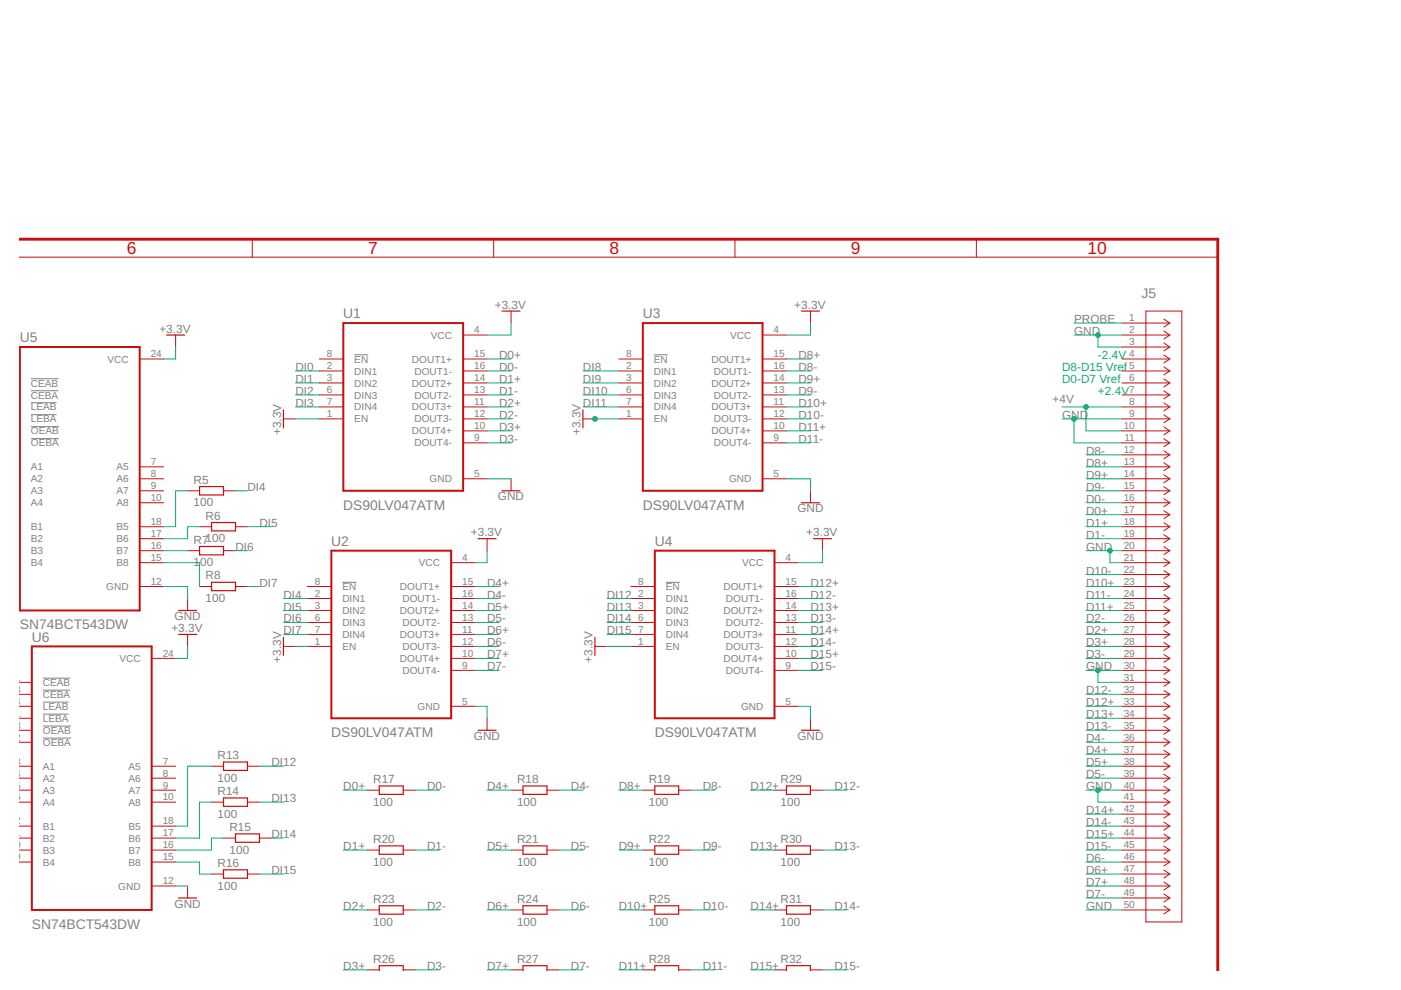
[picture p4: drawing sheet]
<svg xmlns="http://www.w3.org/2000/svg" width="297mm" height="210mm" viewBox="0 0 297 210" stroke-linecap="round" stroke-linejoin="round" font-family="sans-serif">
<g fill="none" stroke="#808080" stroke-width=".21">
<path d="M75.1 75.2h3M138.6 75.2h3M6.6 80.3h5.8M6.6 82.8h5.8M6.6 85.4h5.4M6.6 87.9h5.4M6.6 90.5h5.9M6.6 93h5.9M72.6 123.5h2.9M141.2 123.5h2.9M9.1 143.8h5.8M9.1 146.3h5.8"/>
<path d="M9.1 148.9h5.4M9.1 151.4h5.4M9.1 153.9h5.9M9.1 156.5h5.9"/>
</g>
<g fill="none" stroke="#c90d0c" stroke-width=".21">
<path d="M4.1 54.5h254.1M53.5 50.7v3.8M104.7 50.7v3.8M155.8 50.7v3.8M207 50.7v3.8M29.6 76.1h5.1M37.2 71v2.6M67.7 76.1h5.1M67.7 78.7h5.1M98.2 71h5.1M98.2 76.1h5.1M98.2 78.7h5.1"/>
<path d="M108.4 66v2.5M131.2 76.1h5.1M131.2 78.7h5.1M161.7 71h5.1M161.7 76.1h5.1M161.7 78.7h5.1M171.8 66v2.5M237.9 68.5h10.1M237.9 71h10.1M237.9 73.6h10.1M237.9 76.1h10.1M237.9 78.7h10.1"/>
<path d="M243 66h7.6v129.5h-7.6zM246.8 67.6l1.2 .9M246.8 70.2l1.2 .8M246.8 72.7l1.2 .9M246.8 75.3l1.2 .8M246.8 77.8l1.2 .9M248 68.5l-1.2 .8M248 71l-1.2 .9M248 73.6l-1.2 .8M248 76.1l-1.2 .8M248 78.7l-1.2 .8M4.1 81.2h.1"/>
<path d="M4.1 83.7h.1M4.1 86.3h.1M4.1 88.8h.1M4.1 91.4h.1M4.1 93.9h.1M4.1 99h.1M29.6 99h5.1M60.1 88.8h2.5M67.7 81.2h5.1M67.7 83.7h5.1M67.7 86.3h5.1M67.7 88.8h5.1"/>
<path d="M98.2 81.2h5.1M98.2 83.7h5.1M98.2 86.3h5.1M98.2 88.8h5.1M98.2 91.4h5.1M98.2 93.9h5.1M123.6 88.8h2.5M131.2 81.2h5.1M131.2 83.7h5.1M131.2 86.3h5.1M131.2 88.8h5.1M161.7 81.2h5.1"/>
<path d="M161.7 83.7h5.1M161.7 86.3h5.1M161.7 88.8h5.1M161.7 91.4h5.1M161.7 93.9h5.1M237.9 81.2h10.1M237.9 83.7h10.1M237.9 86.3h10.1M237.9 88.8h10.1M237.9 91.4h10.1M237.9 93.9h10.1M237.9 96.4h10.1"/>
<path d="M237.9 99h10.1M246.8 80.3l1.2 .9M246.8 82.9l1.2 .8M246.8 85.4l1.2 .9M246.8 88l1.2 .8M246.8 90.5l1.2 .9M246.8 93l1.2 .9M246.8 95.6l1.2 .8M246.8 98.1l1.2 .9M248 81.2l-1.2 .8M248 83.7l-1.2 .9M248 86.3l-1.2 .8"/>
<path d="M248 88.8l-1.2 .8M248 91.4l-1.2 .8M248 93.9l-1.2 .8M248 96.4l-1.2 .9M248 99l-1.2 .8M4.1 101.5h.1M4.1 104.1h.1M4.1 106.6h.1M4.1 111.7h.1M4.1 114.2h.1M4.1 116.8h.1M4.1 119.3h.1"/>
<path d="M29.6 101.5h5.1M29.6 104.1h5.1M29.6 106.6h5.1M29.6 111.7h5.1M29.6 114.2h5.1M29.6 116.8h5.1M29.6 119.3h5.1M39.8 104.1h2.5M39.8 116.8h2.5M42.3 111.7h2.6M47.4 104.1h2.5M47.4 116.8h2.5"/>
<path d="M49.9 111.7h2.6M95.7 119.3h5M98.2 101.5h5.1M103.3 114.2v2.6M108.4 101.5v2.6M161.7 101.5h5.1M164.2 119.3h5.1M171.8 104.1v2.5M174.4 114.2v2.6M237.9 101.5h10.1M237.9 104.1h10.1M237.9 106.6h10.1"/>
<path d="M237.9 109.1h10.1M237.9 111.7h10.1M237.9 114.2h10.1M237.9 116.8h10.1M237.9 119.3h10.1M246.8 100.7l1.2 .8M246.8 103.2l1.2 .9M246.8 105.7l1.2 .9M246.8 108.3l1.2 .8M246.8 110.8l1.2 .9M246.8 113.4l1.2 .8M246.8 115.9l1.2 .9"/>
<path d="M246.8 118.4l1.2 .9M248 101.5l-1.2 .8M248 104.1l-1.2 .8M248 106.6l-1.2 .8M248 109.1l-1.2 .9M248 111.7l-1.2 .8M248 114.2l-1.2 .8M248 116.8l-1.2 .8M248 119.3l-1.2 .8M29.6 124.4h5.1M32.2 139.6h5M39.8 126.9v2.5"/>
<path d="M39.8 134.5v2.6M42.3 124.4h2.6M49.9 124.4h2.6M60.1 137.1h2.5M65.2 124.4h5.1M65.2 126.9h5.1M65.2 129.4h5.1M65.2 132h5.1M65.2 134.5h5.1M65.2 137.1h5.1M95.7 124.4h5M95.7 126.9h5"/>
<path d="M95.7 129.4h5M95.7 132h5M95.7 134.5h5M95.7 137.1h5M95.7 139.6h5M126.1 137.1h2.6M133.8 124.4h5M133.8 126.9h5M133.8 129.4h5M133.8 132h5M133.8 134.5h5M133.8 137.1h5"/>
<path d="M164.2 124.4h5.1M164.2 126.9h5.1M164.2 129.4h5.1M164.2 132h5.1M164.2 134.5h5.1M164.2 137.1h5.1M164.2 139.6h5.1M237.9 121.8h10.1M237.9 124.4h10.1M237.9 126.9h10.1M237.9 129.4h10.1M237.9 132h10.1"/>
<path d="M237.9 134.5h10.1M237.9 137.1h10.1M237.9 139.6h10.1M246.8 121l1.2 .8M246.8 123.5l1.2 .9M246.8 126.1l1.2 .8M246.8 128.6l1.2 .8M246.8 131.1l1.2 .9M246.8 133.7l1.2 .8M246.8 136.2l1.2 .9M246.8 138.8l1.2 .8M248 121.8l-1.2 .9"/>
<path d="M248 124.4l-1.2 .8M248 126.9l-1.2 .8M248 129.4l-1.2 .9M248 132l-1.2 .8M248 134.5l-1.2 .9M248 137.1l-1.2 .8M248 139.6l-1.2 .8M4.1 144.7h2.7M4.1 147.2h2.7M4.1 149.8h2.7M4.1 152.3h2.7M4.1 154.8h2.7"/>
<path d="M4.1 157.4h2.7M95.7 142.1h5M95.7 149.8h5M103.3 152.3v2.5M164.2 142.1h5.1M164.2 149.8h5.1M171.8 152.3v2.5M237.9 142.1h10.1M237.9 144.7h10.1M237.9 147.2h10.1M237.9 149.8h10.1M237.9 152.3h10.1"/>
<path d="M237.9 154.8h10.1M237.9 157.4h10.1M237.9 159.9h10.1M246.8 141.3l1.2 .8M246.8 143.8l1.2 .9M246.8 146.4l1.2 .8M246.8 148.9l1.2 .9M246.8 151.5l1.2 .8M246.8 154l1.2 .8M246.8 156.5l1.2 .9M246.8 159.1l1.2 .8M248 142.1l-1.2 .9"/>
<path d="M248 144.7l-1.2 .8M248 147.2l-1.2 .9M248 149.8l-1.2 .8M248 152.3l-1.2 .8M248 154.8l-1.2 .9M248 157.4l-1.2 .8M248 159.9l-1.2 .9M4.1 162.5h2.7M4.1 165h2.7M4.1 167.5h2.7M4.1 170.1h2.7M4.1 175.2h2.7"/>
<path d="M4.1 177.7h2.7M32.2 162.5h5M32.2 165h5M32.2 167.5h5M32.2 170.1h5M32.2 175.2h5M32.2 177.7h5M44.9 162.5h2.5M44.9 170.1h2.5M47.4 177.7h2.5M52.5 162.5h2.5M52.5 170.1h2.5"/>
<path d="M55 177.7h2.6M77.9 167.5h2.5M85.5 167.5h2.5M108.4 167.5h2.5M116 167.5h2.5M136.3 167.5h2.5M143.9 167.5h2.5M164.2 167.5h2.6M171.8 167.5h2.6M237.9 162.5h10.1M237.9 165h10.1M237.9 167.5h10.1"/>
<path d="M237.9 170.1h10.1M237.9 172.6h10.1M237.9 175.2h10.1M237.9 177.7h10.1M246.8 161.6l1.2 .9M246.8 164.2l1.2 .8M246.8 166.7l1.2 .8M246.8 169.2l1.2 .9M246.8 171.8l1.2 .8M246.8 174.3l1.2 .9M246.8 176.8l1.2 .9M246.8 179.4l1.2 .8"/>
<path d="M248 162.5l-1.2 .8M248 165l-1.2 .8M248 167.5l-1.2 .9M248 170.1l-1.2 .8M248 172.6l-1.2 .9M248 175.2l-1.2 .8M248 177.7l-1.2 .8M4.1 180.2h2.7M4.1 182.8h2.7M32.2 180.2h5M32.2 182.8h5M32.2 187.9h5"/>
<path d="M39.8 187.9v2.5M44.9 185.3h2.5M52.5 185.3h2.5M77.9 180.2h2.5M77.9 192.9h2.5M85.5 180.2h2.5M85.5 192.9h2.5M108.4 180.2h2.5M108.4 192.9h2.5M116 180.2h2.5M116 192.9h2.5M136.3 180.2h2.5"/>
<path d="M136.3 192.9h2.5M143.9 180.2h2.5M143.9 192.9h2.5M164.2 180.2h2.6M164.2 192.9h2.6M171.8 180.2h2.6M171.8 192.9h2.6M237.9 180.2h10.1M237.9 182.8h10.1M237.9 185.3h10.1M237.9 187.9h10.1M237.9 190.4h10.1"/>
<path d="M237.9 192.9h10.1M246.8 181.9l1.2 .9M246.8 184.5l1.2 .8M246.8 187l1.2 .9M246.8 189.5l1.2 .9M246.8 192.1l1.2 .8M248 180.2l-1.2 .9M248 182.8l-1.2 .8M248 185.3l-1.2 .9M248 187.9l-1.2 .8M248 190.4l-1.2 .8M248 192.9l-1.2 .9"/>
<path d="M77.9 205.6h2.5M85.5 205.6h2.5M108.4 205.6h2.5M116 205.6h2.5M136.3 205.6h2.5M143.9 205.6h2.5M164.2 205.6h2.6M171.8 205.6h2.6"/>
</g>
<path d="M4.2 73.6h25.4v55.8h-25.4zM72.8 68.5h25.4v35.6h-25.4zM136.3 68.5h25.4v35.6h-25.4zM70.3 116.8h25.4v35.5h-25.4zM138.8 116.8h25.4v35.5h-25.4zM6.8 137.1h25.4v55.8h-25.4z" fill="none" stroke="#c90d0c" stroke-width=".42"/>
<path d="M4.1 50.7h254.1v155.1" fill="none" stroke="#c90d0c" stroke-width=".61"/>
<path d="M4.1 50.7h254.1v155.1" fill="none" stroke="#c90d0c" stroke-width=".32"/>
<g fill="none" stroke="#c90d0c" stroke-width=".25">
<path d="M35.3 71h3.8M106.4 66h3.9M169.9 66h3.8M60.1 86.9v3.8M123.6 86.9v3.8M42.3 103.2h5.1v1.7h-5.1zM42.3 115.9h5.1v1.7h-5.1zM44.9 110.8h5v1.8h-5zM101.4 114.2h3.8M106.4 104.1h3.9M169.9 106.6h3.8M172.5 114.2h3.8"/>
<path d="M37.9 129.4h3.8M37.9 134.5h3.8M44.9 123.5h5v1.7h-5zM60.1 135.1v3.9M126.1 135.1v3.9M101.4 154.8h3.8M169.9 154.8h3.8M47.4 161.6h5.1v1.7h-5.1zM47.4 169.2h5.1v1.8h-5.1zM49.9 176.8h5.1v1.8h-5.1zM80.4 166.6h5.1v1.8h-5.1zM80.4 179.3h5.1v1.8h-5.1z"/>
<path d="M110.9 166.6h5.1v1.8h-5.1zM110.9 179.3h5.1v1.8h-5.1zM138.8 166.6h5.1v1.8h-5.1zM138.8 179.3h5.1v1.8h-5.1zM166.8 166.6h5v1.8h-5zM166.8 179.3h5v1.8h-5zM37.9 190.4h3.8M47.4 184.4h5.1v1.8h-5.1zM80.4 192h5.1v1.8h-5.1zM110.9 192h5.1v1.8h-5.1zM138.8 192h5.1v1.8h-5.1zM166.8 192h5v1.8h-5z"/>
<path d="M80.4 205.8v-1.1h5.1v1.1M110.9 205.8v-1.1h5.1v1.1M138.8 205.8v-1.1h5.1v1.1M166.8 205.8v-1.1h5v1.1"/>
</g>
<g fill="none" stroke="#0dab76" stroke-width=".21">
<path d="M37.2 73.6v2.5h-2.5M62.6 78.7h5.1M103.3 78.7h5.1M103.3 76.1h5.1M108.4 68.5v2.5h-5.1M123.6 78.7h7.6M166.8 78.7h5M166.8 76.1h5M171.8 68.5v2.5h-5M227.7 71h10.2M227.7 68.5h10.2M232.8 71v2.6h5.1"/>
<path d="M62.6 81.2h5.1M62.6 83.7h5.1M62.6 86.3h5.1M62.6 88.8h5.1M103.3 81.2h5.1M103.3 83.7h5.1M103.3 86.3h5.1M103.3 88.8h5.1M103.3 93.9h5.1M103.3 91.4h5.1M123.6 81.2h7.6M123.6 83.7h7.6"/>
<path d="M123.6 86.3h7.6M126.1 88.8h5.1M166.8 81.2h5M166.8 83.7h5M166.8 86.3h5M166.8 88.8h5M166.8 93.9h5M166.8 91.4h5M225.2 86.3h12.7M225.2 88.8h12.7M227.7 88.8v5.1h10.2M230.3 86.3v5.1h7.6"/>
<path d="M230.3 99h7.6M230.3 96.4h7.6M34.7 116.8h5.1M34.7 119.3h7.6v5.1M39.8 104.1h-2.6v7.6h-2.5M42.3 111.7h-2.5v2.5h-5.1M49.9 104.1h2.6M49.9 116.8h2.6M52.5 111.7h5.1M103.3 101.5h5.1M103.3 116.8v2.5h-2.6M166.8 101.5h5v2.6"/>
<path d="M174.4 116.8v2.5h-5.1M230.3 104.1h7.6M230.3 111.7h7.6M230.3 116.8h7.6M230.3 101.5h7.6M230.3 114.2h7.6M230.3 109.1h7.6M230.3 106.6h7.6M235.3 116.8v2.5h2.6M34.7 124.4h5.1v2.5M39.8 137.1v2.5h-2.6M52.5 124.4h2.5"/>
<path d="M60.1 126.9h5.1M60.1 129.4h5.1M60.1 132h5.1M60.1 134.5h5.1M62.6 137.1h2.6M100.7 126.9h5.1M100.7 129.4h5.1M100.7 132h5.1M100.7 124.4h5.1M100.7 134.5h5.1M100.7 137.1h5.1M100.7 139.6h5.1"/>
<path d="M128.7 126.9h5.1M128.7 129.4h5.1M128.7 132h5.1M128.7 134.5h5.1M128.7 137.1h5.1M169.3 126.9h5.1M169.3 129.4h5.1M169.3 132h5.1M169.3 124.4h5.1M169.3 134.5h5.1M169.3 137.1h5.1M169.3 139.6h5.1"/>
<path d="M230.3 126.9h7.6M230.3 129.4h7.6M230.3 132h7.6M230.3 124.4h7.6M230.3 134.5h7.6M230.3 137.1h7.6M230.3 139.6h7.6M230.3 121.8h7.6M100.7 149.8h2.6v2.5M100.7 142.1h5.1M169.3 149.8h2.5v2.5M169.3 142.1h5.1"/>
<path d="M230.3 149.8h7.6M230.3 142.1h7.6M230.3 159.9h7.6M230.3 157.4h7.6M230.3 147.2h7.6M230.3 152.3h7.6M230.3 154.8h7.6M232.8 142.1v2.6h5.1M44.9 162.5h-5.1v12.7h-2.6M44.9 170.1h-2.6v7.6h-5.1M47.4 177.7h-2.5v2.5h-7.7M55 162.5h5.1"/>
<path d="M55 170.1h5.1M57.6 177.7h2.5M72.8 167.5h5.1M88 167.5h5.1M103.3 167.5h5.1M118.5 167.5h5.1M131.2 167.5h5.1M146.4 167.5h5.1M159.1 167.5h5.1M174.4 167.5h5.1M230.3 162.5h7.6M230.3 177.7h7.6"/>
<path d="M230.3 167.5h7.6M230.3 175.2h7.6M230.3 165h7.6M230.3 172.6h7.6M232.8 167.5v2.6h5.1M37.2 182.8h5.1v2.5h2.6M37.2 187.9h2.6M55 185.3h5.1M72.8 192.9h5.1M72.8 180.2h5.1M88 192.9h5.1M88 180.2h5.1"/>
<path d="M103.3 192.9h5.1M103.3 180.2h5.1M118.5 192.9h5.1M118.5 180.2h5.1M131.2 192.9h5.1M131.2 180.2h5.1M146.4 192.9h5.1M146.4 180.2h5.1M159.1 192.9h5.1M159.1 180.2h5.1M174.4 192.9h5.1M174.4 180.2h5.1"/>
<path d="M230.3 185.3h7.6M230.3 187.9h7.6M230.3 192.9h7.6M230.3 180.2h7.6M230.3 182.8h7.6M230.3 190.4h7.6M72.8 205.6h5.1M88 205.6h5.1M103.3 205.6h5.1M118.5 205.6h5.1M131.2 205.6h5.1M146.4 205.6h5.1"/>
<path d="M159.1 205.6h5.1M174.4 205.6h5.1"/>
</g>
<g fill="#0dab76" stroke="#0dab76" stroke-width=".21">
<circle cx="232.8" cy="71" r=".51"/>
<circle cx="227.7" cy="88.8" r=".51"/>
<circle cx="235.3" cy="116.8" r=".51"/>
<circle cx="232.8" cy="142.1" r=".51"/>
<circle cx="232.8" cy="167.5" r=".51"/>
<circle cx="126.1" cy="88.8" r=".51"/>
<circle cx="230.3" cy="86.3" r=".51"/>
</g>
<g font-size="3.7" fill="#c90d0c">
<text x="26.9" y="53.9">6</text>
<text x="78.1" y="53.9">7</text>
<text x="129.2" y="53.9">8</text>
<text x="180.4" y="53.9">9</text>
<text x="230.5" y="53.9">10</text>
</g>
<g font-size="2.9" fill="#808080">
<text x="242" y="63.2">J5</text>
<text x="72.8" y="67.5">U1</text>
<text x="136.3" y="67.5">U3</text>
<text x="4.2" y="72.6">U5</text>
<text x="72.8" y="108">DS90LV047ATM</text>
<text x="136.3" y="108">DS90LV047ATM</text>
<text x="70.2" y="115.7">U2</text>
<text x="138.8" y="115.7">U4</text>
<text x="4.2" y="133.4">SN74BCT543DW</text>
<text x="6.8" y="136.1">U6</text>
<text x="70.2" y="156.3">DS90LV047ATM</text>
<text x="138.8" y="156.3">DS90LV047ATM</text>
<text x="6.8" y="196.9">SN74BCT543DW</text>
</g>
<g font-size="2.5" fill="#808080">
<text x="104.9" y="65.4">+3.3V</text>
<text x="168.4" y="65.4">+3.3V</text>
<text x="33.8" y="70.5">+3.3V</text>
<text x="227.7" y="71">GND</text>
<text x="227.7" y="68.5">PROBE</text>
<text x="105.8" y="76.1">D0+</text>
<text x="169.3" y="76.1">D8+</text>
<text x="62.6" y="78.7">DI0</text>
<text x="62.6" y="81.2">DI1</text>
<text x="62.6" y="83.7">DI2</text>
<text x="105.8" y="78.7">D0-</text>
<text x="105.8" y="81.2">D1+</text>
<text x="105.8" y="83.7">D1-</text>
<text x="123.6" y="78.7">DI8</text>
<text x="123.6" y="81.2">DI9</text>
<text x="123.6" y="83.7">DI10</text>
<text x="169.3" y="78.7">D8-</text>
<text x="169.3" y="81.2">D9+</text>
<text x="169.3" y="83.7">D9-</text>
<text x="62.6" y="86.3">DI3</text>
<text x="105.8" y="88.8">D2-</text>
<text x="105.8" y="86.3">D2+</text>
<text x="123.6" y="86.3">DI11</text>
<text x="169.3" y="86.3">D10+</text>
<text x="169.3" y="88.8">D10-</text>
<text x="223.2" y="85.5">+4V</text>
<text x="225.2" y="88.8">GND</text>
<text x="59.6" y="92.2" transform="rotate(-90 59.6 92.2)">+3.3V</text>
<text x="105.8" y="91.3">D3+</text>
<text x="105.8" y="93.9">D3-</text>
<text x="123.1" y="92.2" transform="rotate(-90 123.1 92.2)">+3.3V</text>
<text x="169.3" y="91.3">D11+</text>
<text x="169.3" y="93.9">D11-</text>
<text x="230.3" y="99">D8+</text>
<text x="230.3" y="96.4">D8-</text>
<text x="230.3" y="101.5">D9+</text>
<text x="41" y="107.3">100</text>
<text x="41" y="102.5">R5</text>
<text x="52.5" y="104">DI4</text>
<text x="105.6" y="106.1">GND</text>
<text x="230.3" y="106.6">D0-</text>
<text x="230.3" y="104">D9-</text>
<text x="43.6" y="110.2">R6</text>
<text x="55" y="111.7">DI5</text>
<text x="99.8" y="113.7">+3.3V</text>
<text x="169.1" y="108.6">GND</text>
<text x="170.9" y="113.7">+3.3V</text>
<text x="230.3" y="109.1">D0+</text>
<text x="230.3" y="111.7">D1+</text>
<text x="41" y="115.2">R7100</text>
<text x="49.9" y="116.7">DI6</text>
<text x="230.3" y="116.7">GND</text>
<text x="230.3" y="114.2">D1-</text>
<text x="41" y="120">1</text>
<text x="42.4" y="120">00</text>
<text x="43.6" y="122.9">R8</text>
<text x="55" y="124.4">DI7</text>
<text x="103.3" y="124.4">D4+</text>
<text x="171.8" y="124.4">D12+</text>
<text x="230.3" y="124.4">D10+</text>
<text x="230.3" y="121.8">D10-</text>
<text x="37" y="131.5">GND</text>
<text x="43.6" y="127.7">100</text>
<text x="60.1" y="126.9">DI4</text>
<text x="60.1" y="129.4">DI5</text>
<text x="60.1" y="132">DI6</text>
<text x="103.3" y="126.9">D4-</text>
<text x="103.3" y="129.4">D5+</text>
<text x="103.3" y="132">D5-</text>
<text x="128.7" y="126.9">DI12</text>
<text x="128.7" y="129.4">DI13</text>
<text x="128.7" y="132">DI14</text>
<text x="171.8" y="126.9">D12-</text>
<text x="171.8" y="129.4">D13+</text>
<text x="171.8" y="132">D13-</text>
<text x="230.3" y="132">D2-</text>
<text x="230.3" y="129.4">D11+</text>
<text x="230.3" y="126.9">D11-</text>
<text x="36.3" y="134">+3.3V</text>
<text x="60.1" y="134.5">DI7</text>
<text x="103.3" y="134.5">D6+</text>
<text x="103.3" y="137.1">D6-</text>
<text x="128.7" y="134.5">DI15</text>
<text x="171.8" y="134.5">D14+</text>
<text x="171.8" y="137.1">D14-</text>
<text x="230.3" y="137.1">D3+</text>
<text x="230.3" y="134.5">D2+</text>
<text x="59.6" y="140.5" transform="rotate(-90 59.6 140.5)">+3.3V</text>
<text x="103.3" y="139.6">D7+</text>
<text x="103.3" y="142.1">D7-</text>
<text x="125.6" y="140.5" transform="rotate(-90 125.6 140.5)">+3.3V</text>
<text x="171.8" y="139.6">D15+</text>
<text x="171.8" y="142.1">D15-</text>
<text x="230.3" y="142.1">GND</text>
<text x="230.3" y="139.6">D3-</text>
<text x="230.3" y="149.8">D12+</text>
<text x="230.3" y="147.2">D12-</text>
<text x="230.3" y="152.3">D13+</text>
<text x="230.3" y="154.8">D13-</text>
<text x="46.1" y="161">R13</text>
<text x="100.5" y="156.9">GND</text>
<text x="169.1" y="156.9">GND</text>
<text x="230.3" y="159.9">D4+</text>
<text x="230.3" y="157.4">D4-</text>
<text x="46.1" y="165.8">100</text>
<text x="57.5" y="162.5">DI12</text>
<text x="72.8" y="167.5">D0+</text>
<text x="79.1" y="166">R17</text>
<text x="90.6" y="167.5">D0-</text>
<text x="103.3" y="167.5">D4+</text>
<text x="109.6" y="166">R18</text>
<text x="121" y="167.5">D4-</text>
<text x="131.2" y="167.5">D8+</text>
<text x="137.6" y="166">R19</text>
<text x="149" y="167.5">D8-</text>
<text x="159.1" y="167.5">D12+</text>
<text x="165.5" y="166">R29</text>
<text x="176.9" y="167.5">D12-</text>
<text x="230.3" y="167.5">GND</text>
<text x="230.3" y="162.5">D5+</text>
<text x="230.3" y="165">D5-</text>
<text x="46.1" y="173.4">100</text>
<text x="46.1" y="168.6">R14</text>
<text x="57.5" y="170.1">DI13</text>
<text x="79.1" y="170.8">100</text>
<text x="109.6" y="170.8">100</text>
<text x="137.6" y="170.8">100</text>
<text x="165.5" y="170.8">100</text>
<text x="230.3" y="172.6">D14+</text>
<text x="48.7" y="176.2">R15</text>
<text x="57.5" y="177.7">DI14</text>
<text x="79.1" y="178.7">R20</text>
<text x="109.6" y="178.7">R21</text>
<text x="137.6" y="178.7">R22</text>
<text x="165.5" y="178.7">R30</text>
<text x="230.3" y="175.2">D14-</text>
<text x="230.3" y="177.7">D15+</text>
<text x="46.1" y="183.8">R16</text>
<text x="48.7" y="181">100</text>
<text x="57.5" y="185.3">DI15</text>
<text x="72.8" y="180.2">D1+</text>
<text x="79.1" y="183.5">100</text>
<text x="90.6" y="180.2">D1-</text>
<text x="103.3" y="180.2">D5+</text>
<text x="109.6" y="183.5">100</text>
<text x="121" y="180.2">D5-</text>
<text x="131.2" y="180.2">D9+</text>
<text x="137.6" y="183.5">100</text>
<text x="149" y="180.2">D9-</text>
<text x="159.1" y="180.2">D13+</text>
<text x="165.5" y="183.5">100</text>
<text x="176.9" y="180.2">D13-</text>
<text x="230.3" y="185.3">D6+</text>
<text x="230.3" y="182.8">D6-</text>
<text x="230.3" y="180.2">D15-</text>
<text x="46.1" y="188.6">100</text>
<text x="79.1" y="191.4">R23</text>
<text x="109.6" y="191.4">R24</text>
<text x="137.6" y="191.4">R25</text>
<text x="165.5" y="191.4">R31</text>
<text x="230.3" y="187.9">D7+</text>
<text x="230.3" y="190.4">D7-</text>
<text x="37" y="192.4">GND</text>
<text x="72.8" y="192.9">D2+</text>
<text x="79.1" y="196.2">100</text>
<text x="90.6" y="192.9">D2-</text>
<text x="103.3" y="192.9">D6+</text>
<text x="109.6" y="196.2">100</text>
<text x="121" y="192.9">D6-</text>
<text x="131.2" y="192.9">D10+</text>
<text x="137.6" y="196.2">100</text>
<text x="149" y="192.9">D10-</text>
<text x="159.1" y="192.9">D14+</text>
<text x="165.5" y="196.2">100</text>
<text x="176.9" y="192.9">D14-</text>
<text x="230.3" y="192.9">GND</text>
<text x="72.8" y="205.6">D3+</text>
<text x="79.1" y="204.1">R26</text>
<text x="90.6" y="205.6">D3-</text>
<text x="103.3" y="205.6">D7+</text>
<text x="109.6" y="204.1">R27</text>
<text x="121" y="205.6">D7-</text>
<text x="131.2" y="205.6">D11+</text>
<text x="137.6" y="204.1">R28</text>
<text x="149" y="205.6">D11-</text>
<text x="159.1" y="205.6">D15+</text>
<text x="165.5" y="204.1">R32</text>
<text x="176.9" y="205.6">D15-</text>
</g>
<g font-size="2.5" fill="#0dab76">
<text x="232.8" y="76.1">-2.4V</text>
<text x="225.2" y="78.7">D8-D15 Vref</text>
<text x="225.2" y="81.2">D0-D7 Vref</text>
<text x="232.8" y="83.7">+2.4V</text>
</g>
<g font-size="2.1" fill="#808080">
<text x="91.3" y="71.8">VCC</text>
<text x="100.5" y="70.7">4</text>
<text x="154.8" y="71.8">VCC</text>
<text x="164" y="70.7">4</text>
<text x="239.4" y="68.1">1</text>
<text x="239.4" y="70.7">2</text>
<text x="22.8" y="76.9">VCC</text>
<text x="31.9" y="75.8">24</text>
<text x="69.3" y="75.8">8</text>
<text x="75.1" y="76.9">EN</text>
<text x="87.3" y="76.9">DOUT1+</text>
<text x="100.5" y="75.8">15</text>
<text x="132.8" y="75.8">8</text>
<text x="138.6" y="76.9">EN</text>
<text x="150.8" y="76.9">DOUT1+</text>
<text x="164" y="75.8">15</text>
<text x="239.4" y="73.2">3</text>
<text x="239.4" y="75.8">4</text>
<text x="6.6" y="82">CEAB</text>
<text x="69.3" y="78.3">2</text>
<text x="69.3" y="80.8">3</text>
<text x="69.3" y="83.4">6</text>
<text x="75.1" y="79.4">DIN1</text>
<text x="75.1" y="82">DIN2</text>
<text x="87.3" y="82">DOUT2+</text>
<text x="87.9" y="79.4">DOUT1-</text>
<text x="100.5" y="78.3">16</text>
<text x="100.5" y="80.8">14</text>
<text x="100.5" y="83.4">13</text>
<text x="132.8" y="78.3">2</text>
<text x="132.8" y="80.8">3</text>
<text x="132.8" y="83.4">6</text>
<text x="138.6" y="79.4">DIN1</text>
<text x="138.6" y="82">DIN2</text>
<text x="150.8" y="82">DOUT2+</text>
<text x="151.4" y="79.4">DOUT1-</text>
<text x="164" y="78.3">16</text>
<text x="164" y="80.8">14</text>
<text x="164" y="83.4">13</text>
<text x="239.4" y="78.3">5</text>
<text x="239.4" y="80.8">6</text>
<text x="239.4" y="83.4">7</text>
<text x="6.6" y="84.5">CEBA</text>
<text x="6.6" y="87">LEAB</text>
<text x="6.6" y="89.6">LEBA</text>
<text x="69.3" y="85.9">7</text>
<text x="69.3" y="88.5">1</text>
<text x="75.1" y="84.5">DIN3</text>
<text x="75.1" y="87">DIN4</text>
<text x="75.1" y="89.6">EN</text>
<text x="87.3" y="87">DOUT3+</text>
<text x="87.9" y="84.5">DOUT2-</text>
<text x="87.9" y="89.6">DOUT3-</text>
<text x="100.5" y="85.9">11</text>
<text x="100.5" y="88.5">12</text>
<text x="132.8" y="85.9">7</text>
<text x="132.8" y="88.5">1</text>
<text x="138.6" y="84.5">DIN3</text>
<text x="138.6" y="87">DIN4</text>
<text x="138.6" y="89.6">EN</text>
<text x="150.8" y="87">DOUT3+</text>
<text x="151.4" y="84.5">DOUT2-</text>
<text x="151.4" y="89.6">DOUT3-</text>
<text x="164" y="85.9">11</text>
<text x="164" y="88.5">12</text>
<text x="239.4" y="85.9">8</text>
<text x="239.4" y="88.5">9</text>
<text x="6.6" y="92.1">OEAB</text>
<text x="6.6" y="94.7">OEBA</text>
<text x="87.3" y="92.1">DOUT4+</text>
<text x="87.9" y="94.7">DOUT4-</text>
<text x="100.5" y="91">10</text>
<text x="100.5" y="93.5">9</text>
<text x="150.8" y="92.1">DOUT4+</text>
<text x="151.4" y="94.7">DOUT4-</text>
<text x="164" y="91">10</text>
<text x="164" y="93.5">9</text>
<text x="238.2" y="91">10</text>
<text x="238.4" y="93.5">11</text>
<text x="6.6" y="99.7">A1</text>
<text x="24.7" y="99.7">A5</text>
<text x="31.9" y="98.6">7</text>
<text x="31.9" y="101.2">8</text>
<text x="100.5" y="101.2">5</text>
<text x="164" y="101.2">5</text>
<text x="238.2" y="96.1">12</text>
<text x="238.2" y="98.6">13</text>
<text x="238.2" y="101.2">14</text>
<text x="6.6" y="102.3">A2</text>
<text x="6.6" y="104.8">A3</text>
<text x="6.6" y="107.3">A4</text>
<text x="24.7" y="102.3">A6</text>
<text x="24.7" y="104.8">A7</text>
<text x="24.7" y="107.3">A8</text>
<text x="31.9" y="103.7">9</text>
<text x="31.9" y="106.2">10</text>
<text x="91.1" y="102.3">GND</text>
<text x="154.6" y="102.3">GND</text>
<text x="238.2" y="103.7">15</text>
<text x="238.2" y="106.2">16</text>
<text x="6.6" y="112.4">B1</text>
<text x="24.7" y="112.4">B5</text>
<text x="31.9" y="111.3">18</text>
<text x="31.9" y="113.9">17</text>
<text x="238.2" y="108.8">17</text>
<text x="238.2" y="111.3">18</text>
<text x="238.2" y="113.9">19</text>
<text x="6.6" y="115">B2</text>
<text x="6.6" y="117.5">B3</text>
<text x="24.7" y="115">B6</text>
<text x="24.7" y="117.5">B7</text>
<text x="31.9" y="116.4">16</text>
<text x="31.9" y="118.9">15</text>
<text x="98" y="118.9">4</text>
<text x="166.6" y="118.9">4</text>
<text x="238.2" y="116.4">20</text>
<text x="238.2" y="118.9">21</text>
<text x="6.6" y="120">B4</text>
<text x="22.5" y="125.1">GND</text>
<text x="24.7" y="120">B8</text>
<text x="31.9" y="124">12</text>
<text x="66.7" y="124">8</text>
<text x="72.6" y="125.1">EN</text>
<text x="84.8" y="125.1">DOUT1+</text>
<text x="88.8" y="120">VCC</text>
<text x="98" y="124">15</text>
<text x="135.3" y="124">8</text>
<text x="141.2" y="125.1">EN</text>
<text x="153.4" y="125.1">DOUT1+</text>
<text x="157.4" y="120">VCC</text>
<text x="166.6" y="124">15</text>
<text x="238.2" y="121.5">22</text>
<text x="238.2" y="124">23</text>
<text x="66.7" y="126.5">2</text>
<text x="66.7" y="129.1">3</text>
<text x="66.7" y="131.6">6</text>
<text x="72.6" y="127.7">DIN1</text>
<text x="72.6" y="130.2">DIN2</text>
<text x="84.8" y="130.2">DOUT2+</text>
<text x="85.3" y="127.7">DOUT1-</text>
<text x="98" y="126.5">16</text>
<text x="98" y="129.1">14</text>
<text x="98" y="131.6">13</text>
<text x="135.3" y="126.5">2</text>
<text x="135.3" y="129.1">3</text>
<text x="135.3" y="131.6">6</text>
<text x="141.2" y="127.7">DIN1</text>
<text x="141.2" y="130.2">DIN2</text>
<text x="153.4" y="130.2">DOUT2+</text>
<text x="153.9" y="127.7">DOUT1-</text>
<text x="166.6" y="126.5">16</text>
<text x="166.6" y="129.1">14</text>
<text x="166.6" y="131.6">13</text>
<text x="238.2" y="126.5">24</text>
<text x="238.2" y="129.1">25</text>
<text x="238.2" y="131.6">26</text>
<text x="66.7" y="134.2">7</text>
<text x="66.7" y="136.7">1</text>
<text x="72.6" y="132.7">DIN3</text>
<text x="72.6" y="135.3">DIN4</text>
<text x="72.6" y="137.8">EN</text>
<text x="84.8" y="135.3">DOUT3+</text>
<text x="85.3" y="132.7">DOUT2-</text>
<text x="85.3" y="137.8">DOUT3-</text>
<text x="98" y="134.2">11</text>
<text x="98" y="136.7">12</text>
<text x="135.3" y="134.2">7</text>
<text x="135.3" y="136.7">1</text>
<text x="141.2" y="132.7">DIN3</text>
<text x="141.2" y="135.3">DIN4</text>
<text x="141.2" y="137.8">EN</text>
<text x="153.4" y="135.3">DOUT3+</text>
<text x="153.9" y="132.7">DOUT2-</text>
<text x="153.9" y="137.8">DOUT3-</text>
<text x="166.6" y="134.2">11</text>
<text x="166.6" y="136.7">12</text>
<text x="238.2" y="134.2">27</text>
<text x="238.2" y="136.7">28</text>
<text x="25.3" y="140.4">VCC</text>
<text x="34.5" y="139.2">24</text>
<text x="84.8" y="140.4">DOUT4+</text>
<text x="85.3" y="142.9">DOUT4-</text>
<text x="98" y="139.2">10</text>
<text x="98" y="141.8">9</text>
<text x="153.4" y="140.4">DOUT4+</text>
<text x="153.9" y="142.9">DOUT4-</text>
<text x="166.6" y="139.2">10</text>
<text x="166.6" y="141.8">9</text>
<text x="238.2" y="139.2">29</text>
<text x="238.2" y="141.8">30</text>
<text x="2" y="146.9">23</text>
<text x="2" y="149.4">14</text>
<text x="2.2" y="144.3">11</text>
<text x="9.1" y="145.4">CEAB</text>
<text x="9.1" y="148">CEBA</text>
<text x="98" y="149.4">5</text>
<text x="166.6" y="149.4">5</text>
<text x="238.2" y="144.3">31</text>
<text x="238.2" y="146.9">32</text>
<text x="238.2" y="149.4">33</text>
<text x="2" y="154.5">13</text>
<text x="3.2" y="151.9">1</text>
<text x="9.1" y="150.5">LEAB</text>
<text x="9.1" y="153.1">LEBA</text>
<text x="9.1" y="155.6">OEAB</text>
<text x="88.5" y="150.5">GND</text>
<text x="157.1" y="150.5">GND</text>
<text x="238.2" y="151.9">34</text>
<text x="238.2" y="154.5">35</text>
<text x="3.2" y="157">2</text>
<text x="9.1" y="158.1">OEBA</text>
<text x="238.2" y="157">36</text>
<text x="238.2" y="159.6">37</text>
<text x="3.2" y="162.1">3</text>
<text x="3.2" y="164.6">4</text>
<text x="3.2" y="167.2">5</text>
<text x="9.1" y="163.2">A1</text>
<text x="9.1" y="165.8">A2</text>
<text x="27.2" y="163.2">A5</text>
<text x="27.2" y="165.8">A6</text>
<text x="34.5" y="162.1">7</text>
<text x="34.5" y="164.6">8</text>
<text x="34.5" y="167.2">9</text>
<text x="238.2" y="162.1">38</text>
<text x="238.2" y="164.6">39</text>
<text x="238.2" y="167.2">40</text>
<text x="3.2" y="169.7">6</text>
<text x="9.1" y="168.3">A3</text>
<text x="9.1" y="170.8">A4</text>
<text x="27.2" y="168.3">A7</text>
<text x="27.2" y="170.8">A8</text>
<text x="34.5" y="169.7">10</text>
<text x="238.2" y="169.7">41</text>
<text x="238.2" y="172.3">42</text>
<text x="2" y="174.8">22</text>
<text x="2" y="177.3">21</text>
<text x="2" y="179.9">20</text>
<text x="9.1" y="175.9">B1</text>
<text x="9.1" y="178.5">B2</text>
<text x="27.2" y="175.9">B5</text>
<text x="27.2" y="178.5">B6</text>
<text x="34.5" y="174.8">18</text>
<text x="34.5" y="177.3">17</text>
<text x="34.5" y="179.9">16</text>
<text x="238.2" y="174.8">43</text>
<text x="238.2" y="177.3">44</text>
<text x="238.2" y="179.9">45</text>
<text x="2" y="182.4">19</text>
<text x="9.1" y="181">B3</text>
<text x="9.1" y="183.5">B4</text>
<text x="27.2" y="181">B7</text>
<text x="27.2" y="183.5">B8</text>
<text x="34.5" y="182.4">15</text>
<text x="238.2" y="182.4">46</text>
<text x="238.2" y="185">47</text>
<text x="25.1" y="188.6">GND</text>
<text x="34.5" y="187.5">12</text>
<text x="238.2" y="187.5">48</text>
<text x="238.2" y="190">49</text>
<text x="238.2" y="192.6">50</text>
</g>
</svg>
